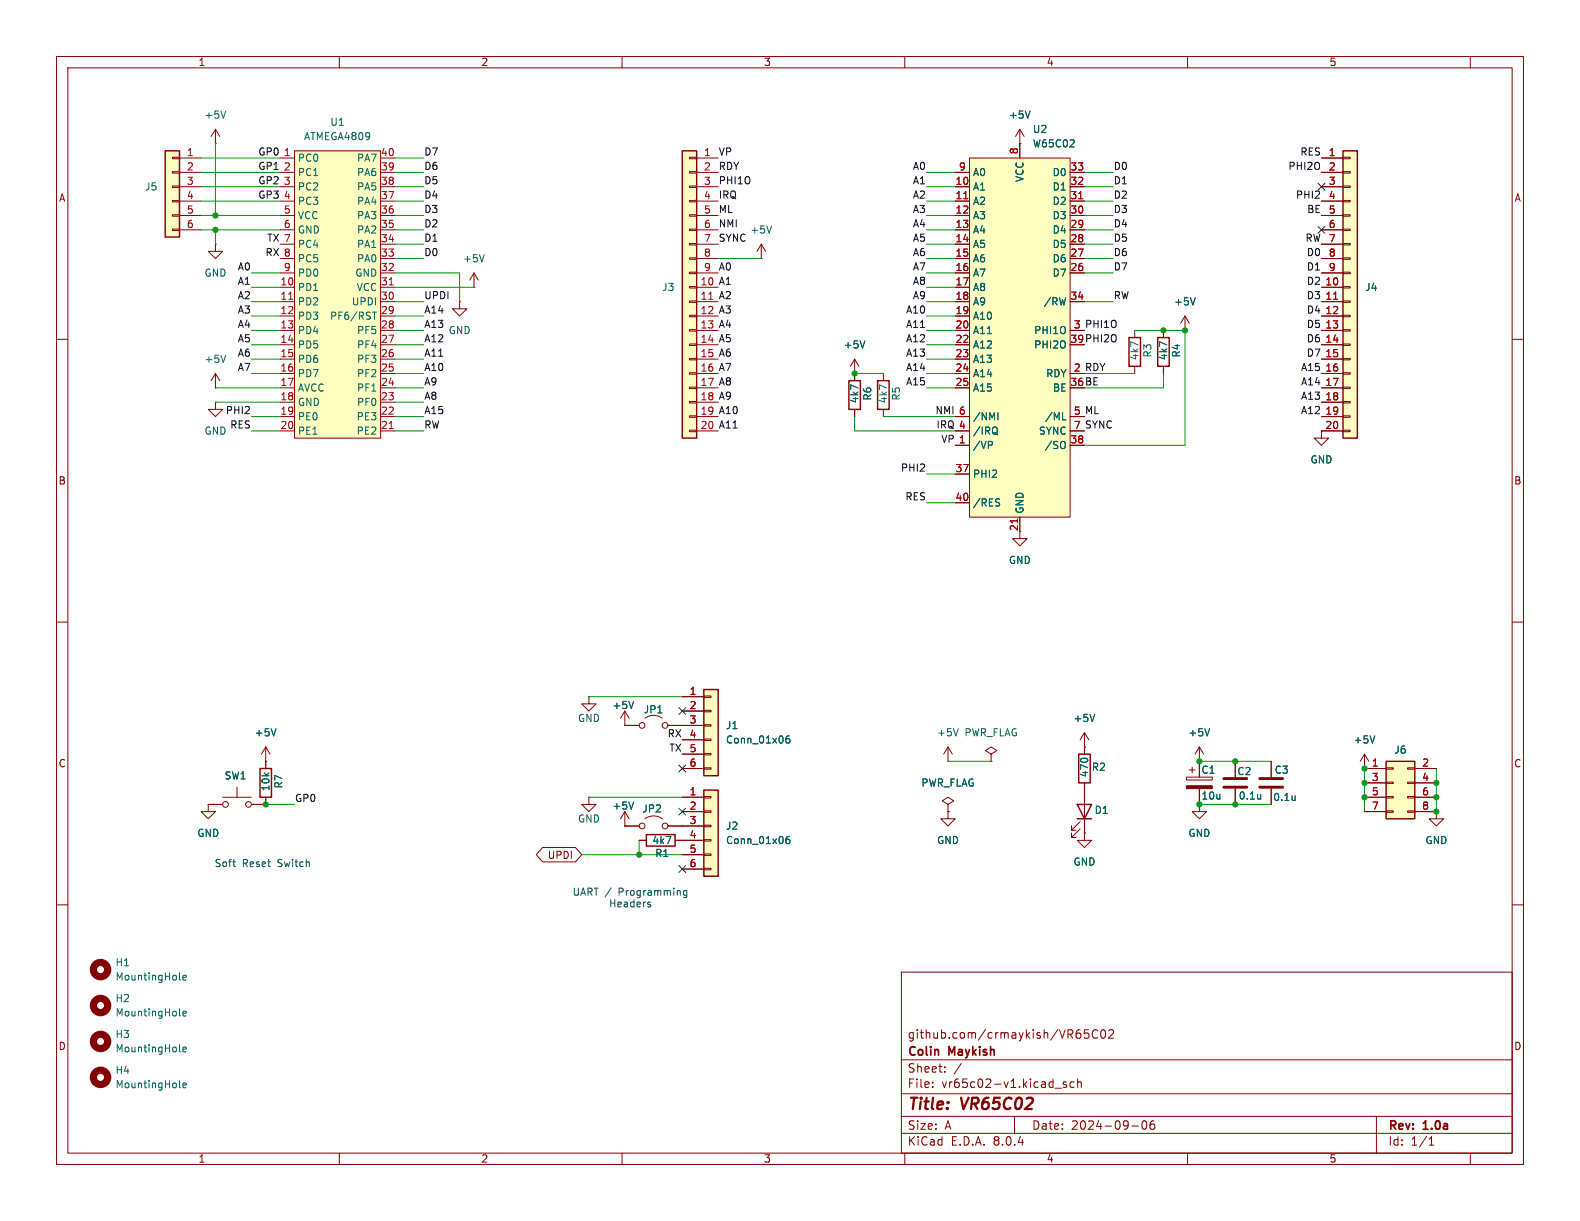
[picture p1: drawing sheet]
<svg xmlns="http://www.w3.org/2000/svg" width="279mm" height="216mm" viewBox="0 0 279 216" stroke-linecap="round" stroke-linejoin="round" font-family="sans-serif">
<g fill="none" stroke="#840000" stroke-width=".18">
<path d="M10 10h259.4v195.9h-259.4zM12 12h255.4v191.9h-255.4zM60 10v2M110 10v2M160 10v2M210 10v2M260 10v2M10 60h2M267.4 60h2M180.3 94v1.3h1.3l-1.3 1.2-1.2-1.2h1.2M10 110h2M267.4 110h2"/>
<path d="M191.8 132.1v1.3M191.8 138.4v1.3M10 160h2M267.4 160h2M159.4 171.9h108v32h-108zM159.4 197.4h108M159.4 193.4h108M159.4 187.4h108M164.9 192.1v.2M164.9 191.4v.1M167.1 189.4v.2M167.1 188.7v.1"/>
<path d="M170 188l-1.3 1.9M179.4 197.4v3M186.6 192.4h1.1M188.6 191.4l-.4-.1-.2 .2 .1 .2 .5 .2v.3h-.6M189.9 191.4l-.4-.1-.3 .3v.4l.2 .2h.5M190.6 191.4l.2-.1 .3 .1 .1 .9M190.6 190.8v1.5M190.7 182.1h.3M190.9 182.7l.2 .2v.4l-.2 .3M192.5 182.1h-.7l-.1 .7 .2-.1h.5l.2 .2-.1 .5-.2 .2-.6-.2M194.1 182.2a.6 .6 0 0 0-.8 0 .6 .6 0 0 0-.2 .7 .56 .56 0 0 0 .3 .6 .56 .56 0 0 0 .7-.1M194.8 182.2l.2-.1a.81 .81 0 0 1 .6 .6 .81 .81 0 0 1-.3 .8l-.2 .1a.81 .81 0 0 1-.3-1.4z"/>
<path d="M196.1 182.2l.5-.1 .3 .1v.3l-.9 1.1h.9M200.1 199.1h1.2M202.1 198.3l.2-.1a.81 .81 0 0 1 .6 .6 .81 .81 0 0 1-.3 .8l-.2 .1a.81 .81 0 0 1-.3-1.4zM204.1 198.2a.59 .59 0 0 0-.7 .6v.6l.1 .2 .4 .1 .2-.2 .1-.5-.1-.2h-.5l-.2 .2M243.4 197.4v6.5M60 203.9v2M110 203.9v2M159.4 200.4h108M160 203.9v2M210 203.9v2M252.7 202.5h.9M252.7 201.4l.4-.4v1.5"/>
<path d="M260 203.9v2"/>
</g>
<path d="M190.8 133.4h2v5h-2z" fill="none" stroke="#840000" stroke-width=".25"/>
<path d="M52.1 26.7h15.2v50.8h-15.2z" fill="#ffffc2"/>
<g fill="none" stroke="#840000" stroke-width=".18">
<path d="M38.1 25.4h.1M38.1 22.9l-.8 1.2M38.1 22.9v2.5M38.1 22.9l.8 1.2M49.5 27.9h2.6M49.5 30.5h2.6M49.5 33h2.6M49.5 38.1h2.6M49.5 35.6h2.6M52.1 26.7h15.2v50.8h-15.2zM67.3 27.9h2.5M67.3 30.5h2.5"/>
<path d="M67.3 33h2.5M67.3 38.1h2.5M67.3 35.6h2.5M180.3 25.4h.1M180.3 22.9l-.7 1.2M180.3 22.9v2.5M180.3 22.9l.8 1.2M49.5 50.8h2.6M49.5 53.3h2.6M49.5 55.9h2.6M49.5 58.4h2.6M49.5 48.3h2.6"/>
<path d="M49.5 45.7h2.6M49.5 43.2h2.6M49.5 40.6h2.6M67.3 50.8h2.5M67.3 53.3h2.5M67.3 55.9h2.5M67.3 58.4h2.5M67.3 48.3h2.5M67.3 45.7h2.5M67.3 43.2h2.5M67.3 40.6h2.5M49.5 61h2.6"/>
<path d="M49.5 63.5h2.6M49.5 66h2.6M49.5 68.6h2.6M49.5 71.1h2.6M49.5 73.7h2.6M49.5 76.2h2.6M67.3 61h2.5M67.3 63.5h2.5M67.3 66h2.5M67.3 68.6h2.5M67.3 71.1h2.5M67.3 73.7h2.5"/>
<path d="M67.3 76.2h2.5M191.8 132.1h.1M191.8 129.5l-.8 1.3M191.8 129.5v2.6M191.8 139.7v7.6M191.8 129.5l.7 1.3M212.1 134.6h.1M212.1 132.1l-.8 1.3M212.1 132.1v2.5M212.1 132.1l.8 1.3M241.3 135.9h.1M241.3 133.4l-.8 1.2"/>
<path d="M241.3 133.4v2.5M241.3 133.4l.8 1.2M104.1 141v1.2h1.3l-1.3 1.3-1.2-1.3h1.2M104.1 141h.1M110.5 146.1h.1M110.5 143.5l-.8 1.3M110.5 143.5v2.6M110.5 143.5l.8 1.3M113 148.6h1.3M119.4 148.6h1.2M191 146.6l-1.5 1.5v-.8v.8h.7M191 145.3l-1.5 1.5v-.7v.7h.7"/>
<path d="M191.8 147.3v1.3h1.2l-1.2 1.3-1.3-1.3h1.3M191.8 147.3h.1"/>
</g>
<path d="M51 52.9h.8M68.8 50.4h.7M68.8 75.8h.7" fill="none" stroke="#a90000" stroke-width=".18"/>
<path d="M39.9 19.6l-.4 1.3M182.2 19.6l-.5 1.3M65.9 55.2h.7M66.2 55.2v1.3M193.6 126.3l-.4 1.3M213.9 128.8l-.4 1.3M243.1 130.1l-.4 1.3M112.1 141.8l-.5 1.3" fill="none" stroke="#006464" stroke-width=".18"/>
<path d="M114.3 147.6h5.1v2h-5.1zM190.5 142.2h2.5l-1.2 2.6zM190.5 144.8h2.5" fill="none" stroke="#840000" stroke-width=".25"/>
<path d="M245.1 134.6h5.1v10.2h-5.1z" fill="#ffffc2"/>
<g fill="none" stroke="#840000" stroke-width=".18">
<path d="M81.3 53.3v1.3h1.2l-1.2 1.3-1.3-1.3h1.3M81.3 53.3h.1M47 134.6h.1M47 132.1l-.8 1.3M47 132.1v2.5M47 132.1l.8 1.3M104.1 123.2v1.3h1.3l-1.3 1.2-1.2-1.2h1.2M104.1 123.2h.1M209.8 137.4h4.6v.5h-4.6zM210.3 136.1h1M210.8 135.6v1.1M212.1 134.6v2.8"/>
<path d="M212.1 139.4v2.8M241.3 135.9h3.8M241.3 138.4h3.8M245.1 138.3h1.3v.3h-1.3zM245.1 135.8h1.3v.2h-1.3zM248.9 138.3h1.3v.3h-1.3zM248.9 135.8h1.3v.2h-1.3zM250.2 135.9h3.8M250.2 138.4h3.8M167.6 143.5v1.3h1.3l-1.3 1.3-1.2-1.3h1.2M167.6 143.5h.1M212.1 142.2v1.3h1.3l-1.3 1.3-1.3-1.3h1.3"/>
<path d="M212.1 142.2h.1M241.3 141h3.8M241.3 143.5h3.8M245.1 143.4h1.3v.2h-1.3zM245.1 140.8h1.3v.3h-1.3zM248.9 143.4h1.3v.2h-1.3zM248.9 140.8h1.3v.3h-1.3zM250.2 141h3.8M250.2 143.5h3.8"/>
</g>
<path d="M245.1 134.6h5.1v10.2h-5.1z" fill="none" stroke="#840000" stroke-width=".25"/>
<path d="M209.8 138.9h4.6v.5h-4.6z" fill="#840000" stroke="#840000" stroke-width=".18"/>
<path d="M48.8 128.8l-.4 1.3" fill="none" stroke="#006464" stroke-width=".18"/>
<path d="M171.4 27.9h17.8v63.5h-17.8z" fill="#ffffc2"/>
<g fill="none" stroke="#840000" stroke-width=".18">
<path d="M168.9 33h2.5M168.9 35.6h2.5M168.9 38.1h2.5M168.9 30.5h2.5M171.4 27.9h17.8v63.5h-17.8zM180.3 25.4v2.5M189.2 33h2.6M189.2 35.6h2.6M189.2 38.1h2.6M189.2 30.5h2.6M168.9 40.6h2.5M168.9 43.2h2.5"/>
<path d="M168.9 45.7h2.5M168.9 48.3h2.5M168.9 50.8h2.5M168.9 53.3h2.5M168.9 55.9h2.5M168.9 58.4h2.5M189.2 40.6h2.6M189.2 43.2h2.6M189.2 45.7h2.6M189.2 48.3h2.6M189.2 53.3h2.6M189.2 58.4h2.6"/>
<path d="M168.9 78.7h2.5M168.9 61h2.5M168.9 63.5h2.5M168.9 66h2.5M168.9 68.6h2.5M168.9 76.2h2.5M168.9 73.7h2.5M189.2 78.7h2.6M189.2 76.2h2.6M189.2 73.7h2.6M168.9 83.8h2.5M168.9 88.9h2.5"/>
<path d="M180.3 91.4v2.6"/>
</g>
<path d="M189.2 26h.8M189.9 24.8v.5M175.3 78l.2 .3-.1 .3-.1 .1M176 76.5l.2 .2M176 75.5l.2 .1a.9 .9 0 0 1 0 1.1M176.2 76.7l.2 .2M176.2 76.7l-.2 .1M176.5 73v1.2M187.9 74.2h.6M188.2 78.1a.9 .9 0 0 1 0 1.2M176.5 88.9l.3 .2-.3 .4M176.6 88.2l.2 .1" fill="none" stroke="#006464" stroke-width=".18"/>
<path d="M170.4 35.1h.7M190.7 35.1h.8M179.9 91.7v.8" fill="none" stroke="#a90000" stroke-width=".18"/>
<path d="M124.5 139.7h2.5v15.2h-2.5z" fill="#ffffc2"/>
<path d="M120.6 141h3.9M120.6 143.5h3.9M120.6 146.1h3.9M120.6 148.6h3.9M120.6 151.1h3.9M120.6 153.7h3.9M124.5 153.5h1.2v.3h-1.2zM124.5 151h1.2v.3h-1.2zM124.5 148.5h1.2v.2h-1.2zM124.5 145.9h1.2v.3h-1.2zM124.5 143.4h1.2v.2h-1.2zM124.5 140.8h1.2v.3h-1.2z" fill="none" stroke="#840000" stroke-width=".18"/>
<path d="M124.5 139.7h2.5v15.2h-2.5z" fill="none" stroke="#840000" stroke-width=".25"/>
<path d="M139.6 147.9l-.4 .1a.86 .86 0 0 0 0 1.2l.4-.2 .1-.4-.3-.2h-.3l-.1 .2" fill="none" stroke="#006464" stroke-width=".18"/>
<path d="M124.5 121.9h2.5v15.3h-2.5z" fill="#ffffc2"/>
<g fill="none" stroke="#840000" stroke-width=".18">
<path d="M83.8 50.8h.1M83.8 48.3l-.7 1.2M83.8 48.3v2.5M83.8 48.3l.8 1.2M134.6 45.7h.1M134.6 43.2l-.7 1.3M134.6 43.2v2.5M134.6 43.2l.8 1.3M200.7 58.4v1.3M38.1 71.1v1.3h1.3l-1.3 1.3-1.3-1.3h1.3M38.1 71.1h.1M38.1 68.6h.1"/>
<path d="M38.1 66l-.8 1.3M38.1 66v2.6M38.1 66l.8 1.3M200.7 64.8v1.2M233.7 76.2v1.3h1.2l-1.2 1.2-1.3-1.2h1.3M233.7 76.2h.1M41.9 139.2v1.8M47 134.6v1.3M110.5 128.3h.1M110.5 128.3h2.5M110.5 125.7l-.8 1.3M110.5 125.7v2.6"/>
<path d="M110.5 125.7l.8 1.3M114 127a2.54 2.54 0 0 1 3.1 0M118.1 128.3h6.4M120.6 123.2h3.9M120.6 125.7h3.9M120.6 130.8h3.9M120.6 133.4h3.9M120.6 135.9h3.9M124.5 135.8h1.2v.2h-1.2zM124.5 133.2h1.2v.3h-1.2zM124.5 130.7h1.2v.2h-1.2zM124.5 128.1h1.2v.3h-1.2z"/>
<path d="M124.5 125.6h1.2v.3h-1.2zM124.5 123.1h1.2v.2h-1.2zM36.8 142.2v1.3h1.3l-1.3 1.3-1.2-1.3h1.2M36.8 142.2h.1M36.8 142.2h2.6M39.4 141h5M47 141v1.2h-2.6M110.5 146.1h2.5M114 144.8a2.54 2.54 0 0 1 3.1 0M118.1 146.1h2.5"/>
<circle cx="113.5" cy="128.3" r=".51"/>
<circle cx="117.6" cy="128.3" r=".51"/>
<circle cx="39.9" cy="142.2" r=".51"/>
<circle cx="43.9" cy="142.2" r=".51"/>
<circle cx="113.5" cy="146.1" r=".51"/>
<circle cx="117.6" cy="146.1" r=".51"/>
</g>
<path d="M199.6 59.7h2.1v5.1h-2.1zM46 135.9h2v5.1h-2zM124.5 121.9h2.5v15.3h-2.5z" fill="none" stroke="#840000" stroke-width=".25"/>
<g fill="none" stroke="#006464" stroke-width=".18">
<path d="M136.4 39.9l-.4 1.3M85.6 45l-.4 1.3M39.9 62.8l-.4 1.3M112.1 124l-.5 1.3M139.6 130.1l-.4 .1a.86 .86 0 0 0 0 1.2l.4-.1 .1-.5-.3-.2-.3 .1-.1 .1M31.7 179.5l.2 .1M31.7 173.1l.2 .2M32.3 172.9l.6-.1v-.3h-.4l-.2 .1 .1 .6h.5M32.3 179.2l.6-.1v-.2l-.4-.1-.2 .2 .1 .6h.5M31.7 185.8l.2 .2M31.7 192.2l.2 .1M32.3 185.6l.6-.1v-.3h-.4l-.2 .1 .1 .6h.5"/>
<path d="M32.3 191.9l.6-.1v-.2l-.4-.1-.2 .2 .1 .6h.5"/>
</g>
<g fill="none" stroke="#840000" stroke-width="1.3">
<circle cx="17.8" cy="171.4" r="1.27"/>
<circle cx="17.8" cy="177.8" r="1.27"/>
<circle cx="17.8" cy="190.5" r="1.27"/>
<circle cx="17.8" cy="184.1" r="1.27"/>
</g>
<path d="M237.5 26.7h2.5v50.8h-2.5z" fill="#ffffc2"/>
<g fill="none" stroke="#840000" stroke-width=".18">
<path d="M233.7 27.9h3.8M233.7 30.5h3.8M233.7 33h3.8M233.7 35.6h3.8M233.7 38.1h3.8M237.5 38h1.3v.2h-1.3zM237.5 35.4h1.3v.3h-1.3zM237.5 32.9h1.3v.2h-1.3zM237.5 30.4h1.3v.2h-1.3zM237.5 27.8h1.3v.3h-1.3zM209.5 58.4h.1M209.5 55.9l-.7 1.3"/>
<path d="M209.5 55.9v2.5M209.5 55.9l.8 1.3M233.7 50.8h3.8M233.7 53.3h3.8M233.7 55.9h3.8M233.7 58.4h3.8M233.7 40.6h3.8M233.7 43.2h3.8M233.7 45.7h3.8M233.7 48.3h3.8M237.5 58.3h1.3v.2h-1.3zM237.5 55.8h1.3v.2h-1.3z"/>
<path d="M237.5 53.2h1.3v.3h-1.3zM237.5 50.7h1.3v.2h-1.3zM237.5 48.1h1.3v.3h-1.3zM237.5 45.6h1.3v.2h-1.3zM237.5 43.1h1.3v.2h-1.3zM237.5 40.5h1.3v.3h-1.3zM151.1 66h.1M151.1 63.5l-.7 1.3M151.1 63.5v2.5M151.1 63.5l.8 1.3M156.2 66v1.3M156.2 72.4v1.3"/>
<path d="M233.7 61h3.8M233.7 63.5h3.8M233.7 66h3.8M233.7 68.6h3.8M233.7 71.1h3.8M233.7 73.7h3.8M233.7 76.2h3.8M237.5 76.1h1.3v.2h-1.3zM237.5 73.5h1.3v.3h-1.3zM237.5 71h1.3v.2h-1.3zM237.5 68.5h1.3v.2h-1.3zM237.5 65.9h1.3v.3h-1.3z"/>
<path d="M237.5 63.4h1.3v.2h-1.3zM237.5 60.8h1.3v.3h-1.3z"/>
</g>
<path d="M237.5 26.7h2.5v50.8h-2.5zM155.2 67.3h2v5.1h-2z" fill="none" stroke="#840000" stroke-width=".25"/>
<path d="M235.8 52.9h.8" fill="none" stroke="#a90000" stroke-width=".18"/>
<path d="M211.4 52.6l-.5 1.3M152.9 60.3l-.4 1.2" fill="none" stroke="#006464" stroke-width=".18"/>
<path d="M29.2 26.7h2.5v15.2h-2.5z" fill="#ffffc2"/>
<g fill="none" stroke="#840000" stroke-width=".18">
<path d="M30.5 38h1.2v.2h-1.2zM30.5 35.4h1.2v.3h-1.2zM30.5 32.9h1.2v.2h-1.2zM30.5 30.4h1.2v.2h-1.2zM30.5 27.8h1.2v.3h-1.2zM31.7 27.9h3.9M31.7 30.5h3.9M31.7 33h3.9M31.7 35.6h3.9M31.7 38.1h3.9M30.5 40.5h1.2v.3h-1.2zM31.7 40.6h3.9"/>
<path d="M205.7 58.4v1.3M151.1 66v1.3M151.1 72.4v1.3M205.7 64.8v1.2"/>
</g>
<path d="M29.2 26.7h2.5v15.2h-2.5zM204.7 59.7h2.1v5.1h-2.1zM150.1 67.3h2v5.1h-2z" fill="none" stroke="#840000" stroke-width=".25"/>
<path d="M120.6 26.7h2.6v50.8h-2.6z" fill="#ffffc2"/>
<g fill="none" stroke="#840000" stroke-width=".18">
<path d="M121.9 38h1.3v.2h-1.3zM121.9 35.4h1.3v.3h-1.3zM121.9 32.9h1.3v.2h-1.3zM121.9 30.4h1.3v.2h-1.3zM121.9 27.8h1.3v.3h-1.3zM123.2 27.9h3.8M123.2 30.5h3.8M123.2 33h3.8M123.2 35.6h3.8M123.2 38.1h3.8M168.9 30.5h2.5M168.9 33h2.5"/>
<path d="M168.9 35.6h2.5M168.9 38.1h2.5M180.3 25.4h.1M180.3 25.4v2.5M189.2 30.5h2.6M189.2 33h2.6M189.2 35.6h2.6M189.2 38.1h2.6M233.7 27.9h3.8M233.7 30.5h3.8M233.7 33h3.8M233.7 35.6h3.8"/>
<path d="M233.7 38.1h3.8M38.1 43.2v1.3h1.3l-1.3 1.2-1.3-1.2h1.3M38.1 43.2h.1M121.9 58.3h1.3v.2h-1.3zM121.9 55.8h1.3v.2h-1.3zM121.9 53.2h1.3v.3h-1.3zM121.9 50.7h1.3v.2h-1.3zM121.9 48.1h1.3v.3h-1.3zM121.9 45.6h1.3v.2h-1.3zM121.9 43.1h1.3v.2h-1.3zM121.9 40.5h1.3v.3h-1.3zM123.2 50.8h3.8"/>
<path d="M123.2 53.3h3.8M123.2 55.9h3.8M123.2 58.4h3.8M123.2 40.6h3.8M123.2 43.2h3.8M123.2 45.7h3.8M123.2 48.3h3.8M168.9 50.8h2.5M168.9 53.3h2.5M168.9 55.9h2.5M168.9 58.4h2.5M168.9 40.6h2.5"/>
<path d="M168.9 43.2h2.5M168.9 45.7h2.5M168.9 48.3h2.5M189.2 53.3h2.6M189.2 58.4h2.6M189.2 40.6h2.6M189.2 43.2h2.6M189.2 45.7h2.6M189.2 48.3h2.6M205.7 58.4v1.3M209.5 58.4h.1M233.7 50.8h3.8"/>
<path d="M233.7 53.3h3.8M233.7 55.9h3.8M233.7 58.4h3.8M233.7 40.6h3.8M233.7 43.2h3.8M233.7 45.7h3.8M233.7 48.3h3.8M121.9 76.1h1.3v.2h-1.3zM121.9 73.5h1.3v.3h-1.3zM121.9 71h1.3v.2h-1.3zM121.9 68.5h1.3v.2h-1.3zM121.9 65.9h1.3v.3h-1.3z"/>
<path d="M121.9 63.4h1.3v.2h-1.3zM121.9 60.8h1.3v.3h-1.3zM123.2 61h3.8M123.2 63.5h3.8M123.2 66h3.8M123.2 68.6h3.8M123.2 71.1h3.8M123.2 73.7h3.8M123.2 76.2h3.8M151.1 66h.1M151.1 66v1.3M151.1 72.4v1.3"/>
<path d="M168.9 61h2.5M168.9 63.5h2.5M168.9 66h2.5M168.9 68.6h2.5M168.9 73.7h2.5M168.9 76.2h2.5M168.9 78.7h2.5M189.2 73.7h2.6M189.2 76.2h2.6M189.2 78.7h2.6M205.7 64.8v1.2M233.7 76.2h.1"/>
<path d="M233.7 61h3.8M233.7 63.5h3.8M233.7 66h3.8M233.7 68.6h3.8M233.7 71.1h3.8M233.7 73.7h3.8M233.7 76.2h3.8M168.9 83.8h2.5M168.9 88.9h2.5M180.3 91.4v2.6M47 134.6h.1M47 134.6v1.3"/>
<path d="M110.5 128.3h.1M110.5 128.3h2.5M118.1 128.3h6.4M120.6 135.9h3.9M120.6 123.2h3.9M120.6 125.7h3.9M120.6 130.8h3.9M120.6 133.4h3.9M167.6 134.6h.1M167.6 132.1l-.7 1.3M167.6 132.1v2.5M167.6 132.1l.8 1.3"/>
<path d="M175.3 133.4l1-.7-1-.6-1.1 .6 1.1 .7v1.2M175.3 134.6h.1M191.8 132.1h.1M191.8 132.1v1.3M191.8 138.4v3.8M212.1 134.6h.1M212.1 134.6v2.8M212.1 139.4v2.8M218.4 134.6v2.8M218.4 139.4v2.8M224.8 134.6v2.8M224.8 139.4v2.8"/>
<path d="M241.3 135.9h.1M241.3 135.9h3.8M241.3 138.4h3.8M250.2 135.9h3.8M250.2 138.4h3.8M36.8 142.2h.1M36.8 142.2h2.6M47 141v1.2h-2.6M95.9 149.9h5.9l1.1 1.2-1.1 1.3h-5.9l-1.1-1.3zM110.5 146.1h.1M110.5 146.1h2.5M113 148.6h1.3"/>
<path d="M118.1 146.1h6.4M119.4 148.6h5.1M120.6 141h3.9M120.6 143.5h3.9M120.6 151.1h3.9M120.6 153.7h3.9M167.6 142.2l1.1-.6-1.1-.6-1 .6 1 .6v1.3M167.6 143.5h.1M191.8 147.3h.1M191.8 144.8v2.5M212.1 142.2h.1M241.3 141h3.8"/>
<path d="M241.3 143.5h3.8M250.2 141h3.8M250.2 143.5h3.8M254 143.5v1.3h1.3l-1.3 1.3-1.3-1.3h1.3M254 143.5h.1"/>
</g>
<path d="M120.6 26.7h2.6v50.8h-2.6z" fill="none" stroke="#840000" stroke-width=".25"/>
<path d="M170.4 35.1h.7M190.7 35.1h.8M125.3 52.9h.8M235.8 52.9h.8M179.9 91.7v.8" fill="none" stroke="#a90000" stroke-width=".18"/>
<g fill="none" stroke="#006464" stroke-width=".18">
<path d="M182.2 19.6l-.5 1.3M189.2 26h.8M189.9 24.8v.5M211.4 52.6l-.5 1.3M152.9 60.3l-.4 1.2M175.3 78l.2 .3-.1 .3-.1 .1M176 76.5l.2 .2M176 75.5l.2 .1a.9 .9 0 0 1 0 1.1M176.2 76.7l.2 .2M176.2 76.7l-.2 .1M176.5 73v1.2M187.9 74.2h.6"/>
<path d="M188.2 78.1a.9 .9 0 0 1 0 1.2M176.5 88.9l.3 .2-.3 .4M176.6 88.2l.2 .1M48.8 128.8l-.4 1.3M112.1 124l-.5 1.3M139.6 130.1l-.4 .1a.86 .86 0 0 0 0 1.2l.4-.1 .1-.5-.3-.2-.3 .1-.1 .1M169.5 128.8l-.5 1.3M193.6 126.3l-.4 1.3M213.9 128.8l-.4 1.3M243.1 130.1l-.4 1.3M112.1 141.8l-.5 1.3M139.6 147.9l-.4 .1a.86 .86 0 0 0 0 1.2l.4-.2 .1-.4-.3-.2h-.3l-.1 .2"/>
<path d="M222.9 140.4v.9M222.9 141.2h.1M229 140.7v.8M229 141.4v.1"/>
</g>
<path d="M216.4 139.2h4.1M216.4 137.7h4.1M222.8 139.2h4M222.8 137.7h4" fill="none" stroke="#840000" stroke-width=".51"/>
<path d="M41.2 152.4h.4M41.5 153.2h.1M114.7 159.9l.3 .1 .1 .2-.2 .2h-.2M121.5 157.5v1l-.3 .2h-.3M121.5 157.5h-.4l-.3 .2 .2 .6h.5" fill="none" stroke="#0000c2" stroke-width=".18"/>
<g fill="none" stroke="#009600" stroke-width=".18">
<path d="M35.6 30.5h13.9M35.6 38.1h13.9M35.6 35.6h13.9M35.6 33h13.9M35.6 27.9h13.9M38.1 25.4v12.7M69.8 30.5h5.1M69.8 38.1h5.1M69.8 35.6h5.1M69.8 33h5.1M69.8 27.9h5.1M163.8 30.5h5.1"/>
<path d="M163.8 38.1h5.1M163.8 35.6h5.1M163.8 33h5.1M191.8 30.5h5M191.8 38.1h5M191.8 35.6h5M191.8 33h5M35.6 40.6h13.9M38.1 40.6v2.6M44.4 58.4h5.1M44.4 55.9h5.1M44.4 53.3h5.1"/>
<path d="M44.4 50.8h5.1M44.4 48.3h5.1M69.8 58.4h5.1M69.8 48.3h11.5v5M69.8 43.2h5.1M69.8 45.7h5.1M69.8 55.9h5.1M69.8 40.6h5.1M69.8 53.3h5.1M69.8 50.8h14M127 45.7h7.6M163.8 58.4h5.1"/>
<path d="M163.8 43.2h5.1M163.8 45.7h5.1M163.8 55.9h5.1M163.8 40.6h5.1M163.8 53.3h5.1M163.8 50.8h5.1M163.8 48.3h5.1M191.8 43.2h5M191.8 45.7h5M191.8 40.6h5M191.8 53.3h5M191.8 48.3h5"/>
<path d="M200.7 58.4h8.8v20.3h-17.7M38.1 68.6h11.4M38.1 71.1h11.4M44.4 66h5.1M44.4 73.7h5.1M44.4 76.2h5.1M44.4 63.5h5.1M44.4 61h5.1M69.8 66h5.1M69.8 73.7h5.1M69.8 68.6h5.1M69.8 76.2h5.1"/>
<path d="M69.8 71.1h5.1M69.8 63.5h5.1M69.8 61h5.1M151.1 66h5.1M151.1 73.7v2.5h17.8M156.2 73.7h12.7M163.8 66h5.1M163.8 68.6h5.1M163.8 63.5h5.1M163.8 61h5.1M191.8 66h8.9M205.7 66v2.6h-13.9"/>
<path d="M163.8 83.8h5.1M163.8 88.9h5.1M104.1 123.2h16.5M167.6 134.6h7.7M212.1 134.6h12.7M241.3 135.9v7.6M254 135.9v7.6M47 142.2h5.1M102.9 151.1h17.7M104.1 141h16.5M113 148.6v2.5M212.1 142.2h12.7"/>
</g>
<path d="M233.1 32.4l1.2 1.2M234.3 32.4l-1.2 1.2M233.1 40l1.2 1.2M234.3 40l-1.2 1.2M120 125.1l1.3 1.2M120 135.3l1.3 1.2M121.3 125.1l-1.3 1.2M121.3 135.3l-1.3 1.2M120 153.1l1.3 1.2M120 142.9l1.3 1.2M121.3 153.1l-1.3 1.2M121.3 142.9l-1.3 1.2" fill="none" stroke="#000084" stroke-width=".18"/>
<g fill="#009600" stroke="#009600" stroke-width=".18">
<circle cx="151.1" cy="66" r=".46"/>
<circle cx="254" cy="141" r=".46"/>
<circle cx="254" cy="143.5" r=".46"/>
<circle cx="254" cy="138.4" r=".46"/>
<circle cx="218.4" cy="142.2" r=".46"/>
<circle cx="218.4" cy="134.6" r=".46"/>
<circle cx="212.1" cy="142.2" r=".46"/>
<circle cx="241.3" cy="141" r=".46"/>
<circle cx="212.1" cy="134.6" r=".46"/>
<circle cx="241.3" cy="135.9" r=".46"/>
<circle cx="241.3" cy="138.4" r=".46"/>
<circle cx="205.7" cy="58.4" r=".46"/>
<circle cx="209.5" cy="58.4" r=".46"/>
<circle cx="38.1" cy="38.1" r=".46"/>
<circle cx="38.1" cy="40.6" r=".46"/>
<circle cx="113" cy="151.1" r=".46"/>
<circle cx="47" cy="142.2" r=".46"/>
</g>
<g font-size="2.8" fill="#840000">
<text x="160.4" y="196.8">Title:</text>
<text x="170.1" y="196.8">VR65C02</text>
</g>
<g font-size="2.1" fill="#840000">
<text x="160.4" y="183.9">github.com/crmaykish/VR65C02</text>
<text x="160.4" y="189.9">Sheet:</text>
<text x="160.4" y="187.1">Colin</text>
<text x="167.9" y="187.1">Maykish</text>
<text x="160.4" y="192.6">File:</text>
<text x="166.5" y="192.6">vr65c02-v1.kicad_sch</text>
<text x="160.4" y="202.8">KiCad</text>
<text x="160.4" y="200">Size:</text>
<text x="167.1" y="200">A</text>
<text x="168.1" y="202.8">E.D.A.</text>
<text x="175.7" y="202.8">8.0.4</text>
<text x="182.4" y="200">Date:</text>
<text x="189.4" y="200">2024-09-06</text>
<text x="245.4" y="200.2">Rev:</text>
<text x="245.4" y="202.8">Id:</text>
<text x="249.5" y="202.8">1/1</text>
<text x="251.8" y="200.2">1.0a</text>
</g>
<g font-size="1.8" fill="#840000">
<text x="35" y="11.9">1</text>
<text x="85" y="11.9">2</text>
<text x="135" y="11.9">3</text>
<text x="185" y="11.9">4</text>
<text x="235" y="11.9">5</text>
<text x="10.3" y="35.9">A</text>
<text x="267.7" y="35.9">A</text>
<text x="189.2" y="60.7">39 PHI2O</text>
<text x="189.8" y="65.8">2 RDY</text>
<text x="189.2" y="68.3">36 BE</text>
<text x="10.3" y="85.9">B</text>
<text x="267.7" y="85.9">B</text>
<text x="180.1" y="94" transform="rotate(-90 180.1 94)">21</text>
<text x="10.3" y="135.9">C</text>
<text x="267.7" y="135.9">C</text>
<text x="96.8" y="152.1">UPDI</text>
<text x="10.3" y="185.9">D</text>
<text x="267.7" y="185.9">D</text>
<text x="35" y="205.8">1</text>
<text x="85" y="205.8">2</text>
<text x="135" y="205.8">3</text>
<text x="185" y="205.8">4</text>
<text x="235" y="205.8">5</text>
</g>
<g font-size="1.8" fill="#006464">
<text x="36.1" y="21.2">+5V</text>
<text x="58.3" y="22.5">U1</text>
<text x="178.3" y="21.2">+5V</text>
<text x="182.5" y="23.7">U2</text>
<text x="52.6" y="28.8">PC0</text>
<text x="53.7" y="25">ATMEGA4809</text>
<text x="63" y="28.8">PA7</text>
<text x="182.5" y="26.3">W65C02</text>
<text x="25.6" y="33.9">J5</text>
<text x="52.6" y="31.3">PC1</text>
<text x="52.6" y="33.9">PC2</text>
<text x="63" y="33.9">PA5</text>
<text x="63" y="31.3">PA6</text>
<text x="172" y="33.9">A1</text>
<text x="172" y="31.3">A0</text>
<text x="181.2" y="32.3" transform="rotate(-90 181.2 32.3)">VCC</text>
<text x="186" y="33.9">D1</text>
<text x="186" y="31.3">D0</text>
<text x="52.6" y="36.4">PC3</text>
<text x="52.6" y="39">VCC</text>
<text x="52.6" y="41.5">GND</text>
<text x="63" y="41.5">PA2</text>
<text x="63" y="39">PA3</text>
<text x="63" y="36.4">PA4</text>
<text x="132.6" y="41.5">+5V</text>
<text x="172" y="36.4">A2</text>
<text x="172" y="39">A3</text>
<text x="172" y="41.5">A4</text>
<text x="186" y="41.5">D4</text>
<text x="186" y="39">D3</text>
<text x="186" y="36.4">D2</text>
<text x="52.6" y="44">PC4</text>
<text x="52.6" y="46.6">PC5</text>
<text x="63" y="46.6">PA0</text>
<text x="63" y="44">PA1</text>
<text x="81.8" y="46.6">+5V</text>
<text x="172" y="44">A5</text>
<text x="172" y="46.6">A6</text>
<text x="186" y="46.6">D6</text>
<text x="186" y="44">D5</text>
<text x="36.1" y="49.1">GND</text>
<text x="52.6" y="51.7">PD1</text>
<text x="52.6" y="49.1">PD0</text>
<text x="62.7" y="49.1">GND</text>
<text x="63" y="51.7">VCC</text>
<text x="117" y="51.7">J3</text>
<text x="172" y="49.1">A7</text>
<text x="172" y="51.7">A8</text>
<text x="186" y="49.1">D7</text>
<text x="241.3" y="51.7">J4</text>
<text x="52.6" y="54.2">PD2</text>
<text x="52.6" y="56.7">PD3</text>
<text x="52.6" y="59.3">PD4</text>
<text x="58.3" y="56.7">PF6/RST</text>
<text x="62.1" y="54.2">UPDI</text>
<text x="63" y="59.3">PF5</text>
<text x="79.2" y="59.3">GND</text>
<text x="172" y="54.2">A9</text>
<text x="172" y="56.7">A10</text>
<text x="172" y="59.3">A11</text>
<text x="182.8" y="59.3">PHI1O</text>
<text x="184.5" y="54.2">/RW</text>
<text x="207.5" y="54.2">+5V</text>
<text x="36.1" y="64.4">+5V</text>
<text x="52.6" y="61.8">PD5</text>
<text x="52.6" y="64.4">PD6</text>
<text x="63" y="64.4">PF3</text>
<text x="63" y="61.8">PF4</text>
<text x="149.1" y="61.8">+5V</text>
<text x="172" y="61.8">A12</text>
<text x="172" y="64.4">A13</text>
<text x="182.8" y="61.8">PHI2O</text>
<text x="201.5" y="63.8" transform="rotate(-90 201.5 63.8)">4k7</text>
<text x="203.8" y="63.3" transform="rotate(-90 203.8 63.3)">R3</text>
<text x="206.6" y="63.8" transform="rotate(-90 206.6 63.8)">4k7</text>
<text x="208.9" y="63.3" transform="rotate(-90 208.9 63.3)">R4</text>
<text x="52.6" y="66.9">PD7</text>
<text x="52.6" y="69.4">AVCC</text>
<text x="52.6" y="72">GND</text>
<text x="63" y="72">PF0</text>
<text x="63" y="69.4">PF1</text>
<text x="63" y="66.9">PF2</text>
<text x="152" y="71.4" transform="rotate(-90 152 71.4)">4k7</text>
<text x="154.3" y="70.9" transform="rotate(-90 154.3 70.9)">R6</text>
<text x="157.1" y="71.4" transform="rotate(-90 157.1 71.4)">4k7</text>
<text x="159.4" y="70.9" transform="rotate(-90 159.4 70.9)">R5</text>
<text x="172" y="66.9">A14</text>
<text x="172" y="69.4">A15</text>
<text x="184.9" y="66.9">RDY</text>
<text x="186.1" y="69.4">BE</text>
<text x="36.1" y="77.1">GND</text>
<text x="52.6" y="74.5">PE0</text>
<text x="52.6" y="77.1">PE1</text>
<text x="63" y="77.1">PE2</text>
<text x="63" y="74.5">PE3</text>
<text x="172" y="77.1">/IRQ</text>
<text x="172" y="74.5">/NMI</text>
<text x="183.6" y="77.1">SYNC</text>
<text x="184.7" y="74.5">/ML</text>
<text x="172" y="79.6">/VP</text>
<text x="184.6" y="79.6">/SO</text>
<text x="231.6" y="82.1">GND</text>
<text x="172" y="84.7">PHI2</text>
<text x="172" y="89.8">/RES</text>
<text x="181.2" y="90.9" transform="rotate(-90 181.2 90.9)">GND</text>
<text x="178.3" y="99.9">GND</text>
<text x="108.2" y="125.6">+5V</text>
<text x="45" y="130.4">+5V</text>
<text x="102.1" y="127.9">GND</text>
<text x="113.7" y="126.3">JP1</text>
<text x="128.3" y="129.1">J1</text>
<text x="128.3" y="131.7">Conn_01x06</text>
<text x="165.6" y="130.4">+5V</text>
<text x="170.4" y="130.4">PWR_FLAG</text>
<text x="189.7" y="127.9">+5V</text>
<text x="210.1" y="130.4">+5V</text>
<text x="239.3" y="131.7">+5V</text>
<text x="192.6" y="137.6" transform="rotate(-90 192.6 137.6)">470</text>
<text x="193" y="136.5">R2</text>
<text x="212.4" y="137">C1</text>
<text x="218.7" y="137.3">C2</text>
<text x="225.3" y="137">C3</text>
<text x="246.5" y="133.5">J6</text>
<text x="39.6" y="138">SW1</text>
<text x="47.9" y="140" transform="rotate(-90 47.9 140)">10k</text>
<text x="50.1" y="139.5" transform="rotate(-90 50.1 139.5)">R7</text>
<text x="108.2" y="143.4">+5V</text>
<text x="113.5" y="143.9">JP2</text>
<text x="162.8" y="139.3">PWR_FLAG</text>
<text x="212.4" y="141.6">10u</text>
<text x="219" y="141.6">0.1u</text>
<text x="225.1" y="141.8">0.1u</text>
<text x="34.8" y="148.2">GND</text>
<text x="102.1" y="145.6">GND</text>
<text x="115.3" y="149.5">4k7</text>
<text x="128.3" y="146.9">J2</text>
<text x="128.3" y="149.5">Conn_01x06</text>
<text x="165.6" y="149.5">GND</text>
<text x="193.5" y="144.1">D1</text>
<text x="210.1" y="148.2">GND</text>
<text x="252" y="149.5">GND</text>
<text x="115.8" y="151.7">R1</text>
<text x="189.7" y="153.3">GND</text>
<text x="20.3" y="171">H1</text>
<text x="20.3" y="173.6">MountingHole</text>
<text x="20.3" y="177.4">H2</text>
<text x="20.3" y="179.9">MountingHole</text>
<text x="20.3" y="183.7">H3</text>
<text x="20.3" y="186.3">MountingHole</text>
<text x="20.3" y="190.1">H4</text>
<text x="20.3" y="192.6">MountingHole</text>
</g>
<g font-size="1.8" fill="#a90000">
<text x="32.9" y="27.7">1</text>
<text x="50.1" y="27.7">1</text>
<text x="67.3" y="27.7">40</text>
<text x="124.4" y="27.7">1</text>
<text x="180.1" y="27.4" transform="rotate(-90 180.1 27.4)">8</text>
<text x="234.9" y="27.7">1</text>
<text x="32.9" y="30.2">2</text>
<text x="32.9" y="32.8">3</text>
<text x="32.9" y="35.3">4</text>
<text x="50.1" y="30.2">2</text>
<text x="50.1" y="32.8">3</text>
<text x="50.1" y="35.3">4</text>
<text x="67.3" y="35.3">37</text>
<text x="67.3" y="32.8">38</text>
<text x="67.3" y="30.2">39</text>
<text x="124.4" y="30.2">2</text>
<text x="124.4" y="32.8">3</text>
<text x="124.4" y="35.3">4</text>
<text x="168.9" y="32.8">10</text>
<text x="168.9" y="35.3">11</text>
<text x="169.5" y="30.2">9</text>
<text x="189.2" y="35.3">31</text>
<text x="189.2" y="32.8">32</text>
<text x="189.2" y="30.2">33</text>
<text x="234.9" y="30.2">2</text>
<text x="234.9" y="32.8">3</text>
<text x="234.9" y="35.3">4</text>
<text x="32.9" y="37.8">5</text>
<text x="32.9" y="40.4">6</text>
<text x="50.1" y="37.8">5</text>
<text x="50.1" y="40.4">6</text>
<text x="67.3" y="40.4">35</text>
<text x="67.3" y="37.8">36</text>
<text x="124.4" y="37.8">5</text>
<text x="124.4" y="40.4">6</text>
<text x="168.9" y="37.8">12</text>
<text x="168.9" y="40.4">13</text>
<text x="189.2" y="40.4">29</text>
<text x="189.2" y="37.8">30</text>
<text x="234.9" y="37.8">5</text>
<text x="234.9" y="40.4">6</text>
<text x="67.3" y="45.5">33</text>
<text x="67.3" y="42.9">34</text>
<text x="124.4" y="42.9">7</text>
<text x="124.4" y="45.5">8</text>
<text x="168.9" y="42.9">14</text>
<text x="168.9" y="45.5">15</text>
<text x="189.2" y="45.5">27</text>
<text x="189.2" y="42.9">28</text>
<text x="234.9" y="45.5">8</text>
<text x="234.9" y="42.9">7</text>
<text x="49.5" y="50.5">10</text>
<text x="49.5" y="53.1">11</text>
<text x="50.1" y="48">9</text>
<text x="67.3" y="53.1">30</text>
<text x="67.3" y="50.5">31</text>
<text x="67.3" y="48">32</text>
<text x="123.8" y="50.5">10</text>
<text x="123.8" y="53.1">11</text>
<text x="124.4" y="48">9</text>
<text x="168.9" y="48">16</text>
<text x="168.9" y="50.5">17</text>
<text x="168.9" y="53.1">18</text>
<text x="189.2" y="48">26</text>
<text x="189.2" y="53.1">34</text>
<text x="234.3" y="50.5">10</text>
<text x="234.3" y="53.1">11</text>
<text x="234.9" y="48">9</text>
<text x="49.5" y="55.6">12</text>
<text x="49.5" y="58.2">13</text>
<text x="67.3" y="58.2">28</text>
<text x="67.3" y="55.6">29</text>
<text x="123.8" y="55.6">12</text>
<text x="123.8" y="58.2">13</text>
<text x="168.9" y="55.6">19</text>
<text x="168.9" y="58.2">20</text>
<text x="189.8" y="58.2">3</text>
<text x="234.3" y="55.6">12</text>
<text x="234.3" y="58.2">13</text>
<text x="49.5" y="60.7">14</text>
<text x="49.5" y="63.2">15</text>
<text x="49.5" y="65.8">16</text>
<text x="67.3" y="65.8">25</text>
<text x="67.3" y="63.2">26</text>
<text x="67.3" y="60.7">27</text>
<text x="123.8" y="60.7">14</text>
<text x="123.8" y="63.2">15</text>
<text x="123.8" y="65.8">16</text>
<text x="168.9" y="60.7">22</text>
<text x="168.9" y="63.2">23</text>
<text x="168.9" y="65.8">24</text>
<text x="189.2" y="60.7">39</text>
<text x="189.8" y="65.8">2</text>
<text x="234.3" y="60.7">14</text>
<text x="234.3" y="63.2">15</text>
<text x="234.3" y="65.8">16</text>
<text x="49.5" y="68.3">17</text>
<text x="49.5" y="70.9">18</text>
<text x="67.3" y="70.9">23</text>
<text x="67.3" y="68.3">24</text>
<text x="123.8" y="68.3">17</text>
<text x="123.8" y="70.9">18</text>
<text x="168.9" y="68.3">25</text>
<text x="189.2" y="68.3">36</text>
<text x="234.3" y="68.3">17</text>
<text x="234.3" y="70.9">18</text>
<text x="49.5" y="73.4">19</text>
<text x="49.5" y="75.9">20</text>
<text x="67.3" y="75.9">21</text>
<text x="67.3" y="73.4">22</text>
<text x="123.8" y="73.4">19</text>
<text x="123.8" y="75.9">20</text>
<text x="169.5" y="75.9">4</text>
<text x="169.5" y="73.4">6</text>
<text x="189.8" y="73.4">5</text>
<text x="189.8" y="75.9">7</text>
<text x="234.3" y="73.4">19</text>
<text x="234.3" y="75.9">20</text>
<text x="168.9" y="83.6">37</text>
<text x="169.5" y="78.5">1</text>
<text x="189.2" y="78.5">38</text>
<text x="168.9" y="88.6">40</text>
<text x="121.8" y="122.9">1</text>
<text x="121.8" y="125.5">2</text>
<text x="121.8" y="128">3</text>
<text x="121.8" y="130.6">4</text>
<text x="121.8" y="133.1">5</text>
<text x="121.8" y="135.6">6</text>
<text x="242.5" y="135.6">1</text>
<text x="251.4" y="135.6">2</text>
<text x="121.8" y="140.7">1</text>
<text x="121.8" y="143.3">2</text>
<text x="242.5" y="138.2">3</text>
<text x="242.5" y="140.7">5</text>
<text x="242.5" y="143.3">7</text>
<text x="251.4" y="138.2">4</text>
<text x="251.4" y="140.7">6</text>
<text x="251.4" y="143.3">8</text>
<text x="121.8" y="145.8">3</text>
<text x="121.8" y="148.3">4</text>
<text x="121.8" y="150.9">5</text>
<text x="121.8" y="153.4">6</text>
</g>
<g font-size="1.8" fill="#0f0f0f">
<text x="45.6" y="27.6">GP0</text>
<text x="74.9" y="27.6">D7</text>
<text x="127" y="27.6">VP</text>
<text x="229.8" y="27.6">RES</text>
<text x="45.6" y="35.2">GP3</text>
<text x="45.6" y="30.1">GP1</text>
<text x="45.6" y="32.7">GP2</text>
<text x="74.9" y="30.1">D6</text>
<text x="74.9" y="32.7">D5</text>
<text x="74.9" y="35.2">D4</text>
<text x="127" y="30.1">RDY</text>
<text x="127" y="35.2">IRQ</text>
<text x="127" y="32.7">PHI1O</text>
<text x="161.3" y="35.2">A2</text>
<text x="161.3" y="30.1">A0</text>
<text x="161.3" y="32.7">A1</text>
<text x="196.8" y="35.2">D2</text>
<text x="196.8" y="30.1">D0</text>
<text x="196.8" y="32.7">D1</text>
<text x="227.7" y="30.1">PHI2O</text>
<text x="229.1" y="35.2">PHI2</text>
<text x="74.9" y="37.8">D3</text>
<text x="74.9" y="40.3">D2</text>
<text x="127" y="37.8">ML</text>
<text x="127" y="40.3">NMI</text>
<text x="161.3" y="37.8">A3</text>
<text x="161.3" y="40.3">A4</text>
<text x="196.8" y="40.3">D4</text>
<text x="196.8" y="37.8">D3</text>
<text x="231.1" y="37.8">BE</text>
<text x="41.9" y="47.9">A0</text>
<text x="46.8" y="45.4">RX 8</text>
<text x="47.1" y="42.8">TX 7</text>
<text x="74.9" y="45.4">D0</text>
<text x="74.9" y="42.8">D1</text>
<text x="127" y="47.9">A0</text>
<text x="127" y="42.8">SYNC</text>
<text x="161.3" y="47.9">A7</text>
<text x="161.3" y="42.8">A5</text>
<text x="161.3" y="45.4">A6</text>
<text x="196.8" y="47.9">D7</text>
<text x="196.8" y="42.8">D5</text>
<text x="196.8" y="45.4">D6</text>
<text x="230.8" y="42.8">RW 7</text>
<text x="231" y="47.9">D1</text>
<text x="231" y="45.4">D0</text>
<text x="41.9" y="53">A2</text>
<text x="41.9" y="50.5">A1</text>
<text x="74.9" y="53">UPDI</text>
<text x="127" y="50.5">A1</text>
<text x="127" y="53">A2</text>
<text x="161.3" y="53">A9</text>
<text x="161.3" y="50.5">A8</text>
<text x="196.8" y="53">RW</text>
<text x="231" y="50.5">D2</text>
<text x="231" y="53">D3</text>
<text x="41.9" y="58.1">A4</text>
<text x="41.9" y="55.5">A3</text>
<text x="74.9" y="58.1">A13</text>
<text x="74.9" y="55.5">A14</text>
<text x="127" y="58.1">A4</text>
<text x="127" y="55.5">A3</text>
<text x="160.1" y="58.1">A11</text>
<text x="160.1" y="55.5">A10</text>
<text x="189.8" y="58.2">3 PHI1O</text>
<text x="231" y="55.5">D4</text>
<text x="231" y="58.1">D5</text>
<text x="41.9" y="63.2">A6</text>
<text x="41.9" y="60.6">A5</text>
<text x="41.9" y="65.7">A7</text>
<text x="74.9" y="65.7">A10</text>
<text x="74.9" y="63.2">A11</text>
<text x="74.9" y="60.6">A12</text>
<text x="127" y="60.6">A5</text>
<text x="127" y="65.7">A7</text>
<text x="127" y="63.2">A6</text>
<text x="160.1" y="65.7">A14</text>
<text x="160.1" y="60.6">A12</text>
<text x="160.1" y="63.2">A13</text>
<text x="230" y="65.7">A15</text>
<text x="231" y="60.6">D6</text>
<text x="231" y="63.2">D7</text>
<text x="74.9" y="70.8">A8</text>
<text x="74.9" y="68.2">A9</text>
<text x="127" y="70.8">A9</text>
<text x="127" y="68.2">A8</text>
<text x="160.1" y="68.2">A15</text>
<text x="230" y="68.2">A14</text>
<text x="230" y="70.8">A13</text>
<text x="39.8" y="73.3">PHI2</text>
<text x="40.6" y="75.9">RES</text>
<text x="74.9" y="75.9">RW</text>
<text x="74.9" y="73.3">A15</text>
<text x="127" y="75.9">A11</text>
<text x="127" y="73.3">A10</text>
<text x="165.3" y="73.3">NMI 6</text>
<text x="165.5" y="75.9">IRQ 4</text>
<text x="189.8" y="73.4">5 ML</text>
<text x="189.8" y="75.9">7 SYNC</text>
<text x="230" y="73.3">A12</text>
<text x="159.2" y="83.5">PHI2</text>
<text x="166.3" y="78.4">VP 1</text>
<text x="160" y="88.6">RES</text>
<text x="118" y="130.5">RX</text>
<text x="118.3" y="133">TX</text>
<text x="52.1" y="141.9">GP0</text>
</g>
<g font-size="1.8" fill="#0000c2">
<text x="37.9" y="153.5">Soft</text>
<text x="42.8" y="153.5">Reset</text>
<text x="49.2" y="153.5">Switch</text>
<text x="101.2" y="158.6">UART /</text>
<text x="107.6" y="160.6">Headers</text>
<text x="109.5" y="158.6">Programming</text>
</g>
</svg>
